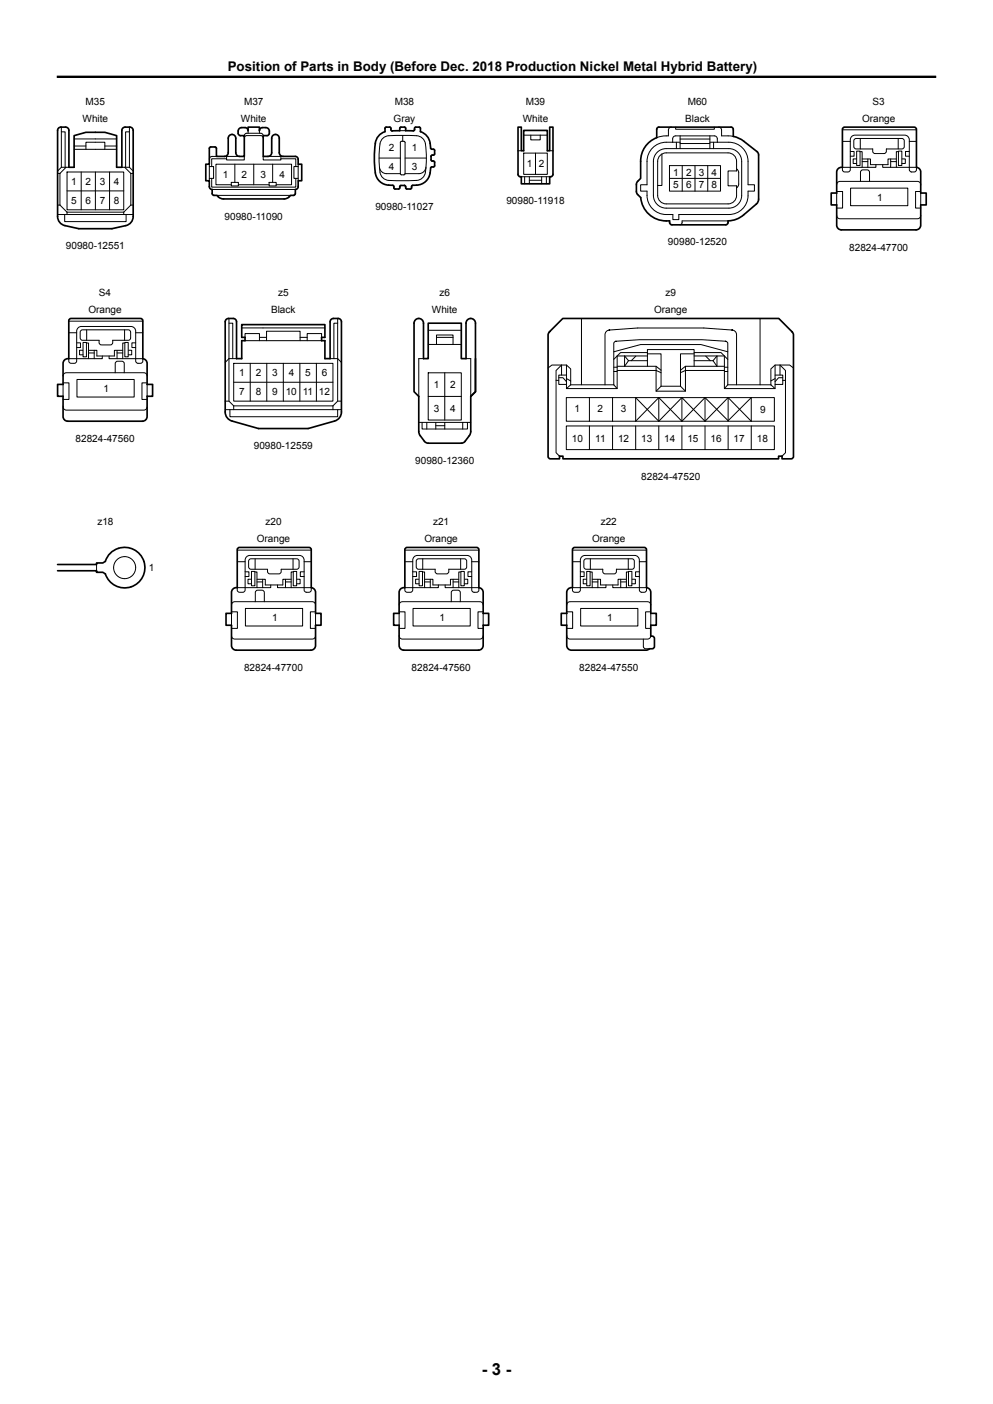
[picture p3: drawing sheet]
<svg xmlns="http://www.w3.org/2000/svg" width="210mm" height="297mm" viewBox="0 0 210 297" stroke-linecap="round" stroke-linejoin="round" font-family="sans-serif">
<g fill="none" stroke="#000" stroke-width=".35">
<path d="M12.4 27.1a1.97 1.97 0 0 1 2 0l.2 .5v7.8h1.1v-6.7l2.5-.7h4l2.5 .7v6.7h1.1v-7.8a.7 .7 0 0 1 .7-.7h1a.7 .7 0 0 1 .7 .7v18.2a1.98 1.98 0 0 1-1.6 1.9l-2.9 .7h-7l-3-.7a1.98 1.98 0 0 1-1.5-1.9v-18.2zM44.3 31.2l.3-.1h.9l.2 .1 .1 1.9h1.7a.8 .8 0 0 0 .8-.8v-3.1a.8 .8 0 0 1 .8-.8 .8 .8 0 0 1 .8 .8v3.1a.8 .8 0 0 0 .8 .8h1v-4.4h-.8a.9 .9 0 0 1-.5-1 .9 .9 0 0 1 .7-.7h.7a.65 .65 0 0 1 .7 .6v-.7h2.4v.7a.65 .65 0 0 1 .6-.6h.7a.9 .9 0 0 1 .8 .7 .9 .9 0 0 1-.5 1h-.8v4.4h1a.8 .8 0 0 0 .8-.8v-3.1a.8 .8 0 0 1 .8-.8 .8 .8 0 0 1 .8 .8v3.1a.8 .8 0 0 0 .8 .8h2.6a.6 .6 0 0 1 .6 .6v1h.7v3.5h-.7v1.3a.6 .6 0 0 1-.6 .6v.8l-.2 .4a1.16 1.16 0 0 0-1.4 .5l-.8 .3h-12.9l-.8-.3a1.16 1.16 0 0 0-1.3-.5l-.2-.4v-.8a.6 .6 0 0 1-.6-.6v-1.3h-.8v-3.5h.8zM82.9 27.7l-.2-.1-.1-.6-.9-.1-.3 .2v.8a3.1 3.1 0 0 0-2.1 3.2 20.4 20.4 0 0 0 .2 6.1 3.7 3.7 0 0 0 3.7 2.1l.2 .6 .1 .1 1-.1v-.4M82.9 27.7h.1M84.5 39.5h.1M85.5 39.2h-.2a.56 .56 0 0 0-.8 .3M85.5 39.2h.1M87.7 27.4l-.3 .3-1.6-.1-.1-.6-.9-.1-.3 .2v.5l-1.6 .1M87.7 27.4v-.4l1-.1 .2 .2v.8a3.4 3.4 0 0 1 2.2 3.4l.1 .2 .6 .1 .1 .2-.1 .9-.6 .2v.2M87.7 27.4h.1M91.2 33.1v.2a.56 .56 0 0 0 .2 .8M91.2 33.1h.1"/>
<path d="M91.4 34.1h.1M91.4 34.1h.4l.1 1-.2 .2-.5 .1a6.8 6.8 0 0 1-1 2.8 5.1 5.1 0 0 1-3.1 1.1l-.1 .6-1 .1-.1-.1-.2-.6-.2-.1M109.6 26.9h.7v5h.4v-4.3h5v4.3h.5v-5h.7v10a.55 .55 0 0 1-.7 .5v1.5h-5.9v-1.5a.55 .55 0 0 1-.7-.5zM139.1 27l15.5-.1 .4 .2 .1 .2v1.6l1.8 .7 3.4 2.7 .1 .5v9.3l-.1 .6-.3 .5-3.2 2.6-1.1 .6-1.7 .3a.6 .6 0 0 1-.5 .9h-11.4a.6 .6 0 0 1-.5-.9 5.5 5.5 0 0 1-6.1-4.9 1.61 1.61 0 0 1-.9-1.3v-1.5a1.61 1.61 0 0 1 .9-1.3 10.8 10.8 0 0 1 .5-5.9 5.3 5.3 0 0 1 2.9-2.7v-1.8zM178.2 27.1l.5-.2 14.9 .1 .2 .4v8a1 1 0 0 1 .9 1v4.4h1.2v2.5h-1.2v4.3a1 1 0 0 1-1 1h-15.8a1 1 0 0 1-1-1v-4.3h-1.1v-2.5h1.1v-4.4a1.03 1.03 0 0 1 1.3-1zM14.6 67.6l.4-.2h15l.2 .4v8.1a1 1 0 0 1 .9 1v4.4h1.2v2.5h-1.2v4.3a1 1 0 0 1-1 1h-15.8a1 1 0 0 1-1-1v-4.3h-1.1v-2.5h1.1v-4.4a1.03 1.03 0 0 1 1.2-1zM47.8 67.6a1.97 1.97 0 0 1 2 0l.2 .5v7.8h1.1v-3.8h.7v-.7h-.7v-2.7h17.6v2.7h-.7v.7h.7v3.8h1.1v-7.8a.7 .7 0 0 1 .7-.7h1a.7 .7 0 0 1 .7 .7v19a1.97 1.97 0 0 1-1.4 2l-5.6 1.6h-10.5l-5.6-1.6a1.97 1.97 0 0 1-1.5-2v-19zM87.9 67.7a1 1 0 0 1 1-.3 1 1 0 0 1 .7 1v7.5h1v-7.5h7v7.5h1v-7.5a1 1 0 0 1 1-1 1 1 0 0 1 1 1v14.5l-1 1v7.4a2.99 2.99 0 0 1-1.2 2.1l-.8 .4-7.3-.1a3.8 3.8 0 0 1-1.6-1.8l-.1-.6v-7.4l-1-1v-14.5zM100.6 75.9v7l-1 1M119 67.4h45.7l2.8 2.8 .3 .7-.1 25.9-.4 .3h-1.9v-.6h-.7v.6h-45.6v-.6h-.8v.6l-2.1-.1-.3-.4v-25.7l.3-.7zM12.2 119.4h8.2v-.3h1.3l.6-.3a4.3 4.3 0 0 1 6.6-2.2 4.3 4.3 0 0 1 0 6.9 4.3 4.3 0 0 1-6.6-2.1l-.6-.3h-1.3v-.4h-8.2M50.2 116l.5-.2 14.9 .1 .2 .4v8a1 1 0 0 1 .9 1v4.4h1.2v2.6h-1.2v4.2a1 1 0 0 1-1 1h-15.7a1 1 0 0 1-1-1v-4.2h-1.2v-2.6h1.2v-4.4a1.03 1.03 0 0 1 1.2-1z"/>
<path d="M85.7 116l.4-.2 14.9 .1 .3 .4v8a1 1 0 0 1 .9 1v4.4h1.1v2.6h-1.1v4.2a1 1 0 0 1-1 1h-15.8a1 1 0 0 1-1-1v-4.2h-1.2v-2.6h1.2v-4.4a1.03 1.03 0 0 1 1.2-1zM121.1 116l.5-.2 14.9 .1 .2 .4v8a1 1 0 0 1 .9 1v4.4h1.2v2.6h-1.2v2.3a.58 .58 0 0 1 .8 .5l-.1 1.9-.1 .2h-.9l-.4 .3h-16a1 1 0 0 1-1-1v-4.2h-1.2v-2.6h1.2v-4.4a1.03 1.03 0 0 1 1.2-1z"/>
</g>
<g fill="none" stroke="#000" stroke-width=".21">
<path d="M12.2 36.7h.5M12.7 36.7v6.7M13 27.9h.8v7.5M13 26.9v8.5M14 35.4l-1.3 1.3M14.2 36.4h12v8h-12zM14.6 35.4h-1.6l-.8 .8M15.7 29.4h9M15.7 31.6h9M15.7 30.9h2.5M17.2 36.4v8M18.2 31.6v-1.5h4v1.5"/>
<path d="M20.2 36.4v8M22.2 30.9h2.5M23.2 36.4v8M25.8 35.4h1.6l.8 .8M26.4 35.4l1.3 1.3M27.4 27.9h-.8v7.5M27.4 26.9v8.5M27.7 36.7h.5M27.7 36.7v6.7M44.3 35.2h.9v2.5h-.9M44.3 34.7v3.5M44.8 37.7v1.9h17.8v-1.9"/>
<path d="M45.8 33.1h-.9a.6 .6 0 0 0-.6 .6M47.5 33.1h3.2M47.9 33.6h-3.1v1.6M47.9 33.1v.7h3.8v-.7M48.9 39.1h-3.2v-4.4h16v4.4h-3.3M48.9 38.6h1.5v.7h-1.5zM49.7 34.7v3.9M50.4 39.1h6.5M51.7 28.7l.2-.4 .3-.1h3l.2 .1 .3 .4M52.5 27.6v.6M53.7 34.7v4.4M54.9 27.6v.6"/>
<path d="M55.7 29.2l-.1-.3-.4-.2h-3l-.5 .2v.3M55.7 33.1v.7h3.7v-.7M56.7 33.1h3.2M56.9 38.6h1.5v.7h-1.5zM57.7 34.7v3.9M59.4 33.6h3.2v1.6M63.1 35.2h-.9v2.5h.9M63.1 34.7v3.5M80.2 33.4h4.5M80.2 35.4a1.49 1.49 0 0 0 1.5 1.3h3M81 29.2a5 5 0 0 1 3.5-.6l2.8 .1a2.28 2.28 0 0 1 2.8 2.5 19.5 19.5 0 0 1-.2 5.7 2.24 2.24 0 0 1-2.6 1.3h-.7a20.4 20.4 0 0 1-5.2-.3 2.29 2.29 0 0 1-1.1-2.2 19.5 19.5 0 0 1 .2-5.7zM84.5 27.6h1.3"/>
<path d="M84.7 36.7v-6.6l.2-.2h.5l.3 .2v6.6M84.7 36.7l.2 .3h.5l.3-.3M85.2 28.6v1.3M85.7 33.4h4.5M90.1 35.4a1.49 1.49 0 0 1-1.5 1.3h-2.9M109.6 31.9h.7M110.3 37.4h5.9M110.7 32.4h5v4.5h-5zM110.7 28.6h5M110.9 37.4v1.5M111.9 37.4v1.5M111.9 38.1h2.6"/>
<path d="M112.2 28.6v1h2v-1M113.2 32.4v4.5M114.5 37.4v1.5M115.5 37.4v1.5M116.2 31.9h.7M138.8 32.4a2.69 2.69 0 0 1 2.1-1h13.3a2.7 2.7 0 0 1 2.7 2.7v7.2a2.7 2.7 0 0 1-2.7 2.7h-13.3a2.7 2.7 0 0 1-2.7-2.7v-7.2l.1-.6zM139.6 32.9l.8-.5 .5-.1h13.1a1.8 1.8 0 0 1 1.8 1.8v2.1h-1.8v3.1h1.8a3.5 3.5 0 0 1-.6 3.3l-.7 .5h-.5h-13.1a1.8 1.8 0 0 1-1.8-1.8v-7.2v-.4zM140 32.6v6.6h-.9M141.6 35h10.8v5.4h-10.8zM141.6 37.7h10.8M142 26.9a.63 .63 0 0 0-.6 .6v1.2l-1.3 .1-1.2 .3M142.3 30.1v-.7a.63 .63 0 0 1 .6-.7h8.2a.63 .63 0 0 1 .6 .7v.7"/>
<path d="M142.9 26.9v.4h8.2v-.4M143 30.1v1.3M143.8 30.1h-2.9a4 4 0 0 0-4.1 4v5h-1.3v1.3h1.3a4.2 4.2 0 0 0 4.1 5h1.4v1.1h1.3v-1.1h10.6a4.2 4.2 0 0 0 4-5h1.3v-1.3h-1.3v-5a4 4 0 0 0-4-4h-4.1M143.8 29.4h6.3M143.8 30.4h6.3M143.8 28.7v2.7M144.3 35v5.4M147 35v5.4M149.7 35v5.4M150.1 28.7v2.7M150.9 30.1v1.3M152 26.9a.63 .63 0 0 1 .6 .6v1.2l2.5 .2"/>
<path d="M155.8 35.7l.3 .4 .1 .4v2.7l-.4 .6M176.9 39.1a.7 .7 0 0 1 .7-.7h16.4a.7 .7 0 0 1 .7 .7M178.2 29.9h1.6M178.2 27.5h15.6M179.8 32h.8v1h-.8M179.9 39.8h12.1v3.7h-12.1zM180.6 29.5l.5-.2h9.6l.5 .2v1.5v.3l-.5 .2h-3.3v.7l-.5 .3h-1.8l-.5-.3v-.7l-3.8-.1-.2-.4zM181.1 33.6h-.7v1h.8M181.2 32h.7v3h-.7zM181.9 32.1h.4v3.3M181.9 29.3v2.2M182 38.4v-2v-.2l.5-.3h.9l.4 .3 .1 2.2"/>
<path d="M182.3 33.6h1.8v1.2h3.7v-1.2h1.8M182.3 34.2h1.2M183.5 33.6v1.8M185.2 34.8v.6h-7v.7l.5 .3h.6l.3-.1 .2-.4v-6.3a1 1 0 0 1 1-1h10.5a1 1 0 0 1 1 1v6.3l.2 .4 .3 .1M186.7 34.8v.6h7.1l-.1 .7-.4 .3h-.5M188.4 33.6v1.8M188.4 34.2h1.2M190 29.3v2.2M190 32h.7v3h-.7zM190 32.1h-.4v3.3M190.8 33.6h.7v1h-.8M192.3 32h-.8v1h.8"/>
<path d="M192.3 29.9h1.5M12.2 45.4h16M12.2 43.4h.5M12.7 43.4l1.5 1.5M13.7 45.4v1.5h13v-1.5M14.2 40.4h12M14.2 44.9h12M14.2 44.9v.5M26.2 44.9v.5M27.7 43.4h.5M27.7 43.4l-1.5 1.5M44.9 40.1h17.6"/>
<path d="M45.9 41.3h15.6M154 46.7h-9.7a.6 .6 0 0 1-.5 .9M176.9 45.5v.1a.7 .7 0 0 0 .7 .7h16.4a.7 .7 0 0 0 .7-.7M176.9 40.5h1.3v3.5h-1.3M176.9 40.8v2.5M194.7 40.5h-1.1v3.5h1.1M194.7 40.8v2.5M13.3 79.5a.7 .7 0 0 1 .7-.7h16.4a.7 .7 0 0 1 .7 .7M14.5 70.4h1.7M14.5 67.9h15.7M16.2 72.5h.8v1h-.8M17.5 74.1h-.7v1h.8"/>
<path d="M17.6 72.4h.7v3.1h-.7zM18.3 72.6h.4v3.3M18.3 69.8v2.2M18.7 74.1h1.8v1.2h3.7v-1.2h1.8M18.7 74.7h1.2M19.9 74.1v1.8M21 72v.7l.5 .3 2.1-.1 .2-.4v-.5M21.6 75.3v.6h-7.1l.1 .7 .4 .3h.7l.3-.1 .2-.4v-6.3a1 1 0 0 1 1-1h10.5a1 1 0 0 1 1 1l.1 6.5a.99 .99 0 0 0 1.3 0l.1-.7h-7.1v-.6M23.8 72l3.6-.1 .2-.4v-1.5l-.5-.2h-9.6l-.5 .2v1.5l.2 .4 3.8 .1M24.4 78.8v-1.9l.2-.4 .3-.1h.9l.4 .3 .1 2.1M24.8 74.1v1.8M24.8 74.7h1.2"/>
<path d="M26.3 69.8v2.2M26.4 72.4h.7v3.1h-.7zM26.4 72.6h-.4v3.3M27.2 74.1h.7v1h-.8M28.7 72.5h-.8v1h.8M28.7 70.4h1.5M48.4 68.4h.8v7.5M48.4 67.4v17.5l1 1M49.4 76.9h21v8h-21zM50 75.9h-1.6l-.8 .8M51.1 69.4h17.6M51.8 71.4v-.8h3.1v1.5"/>
<path d="M51.8 72.1h16.2M52.9 76.9v8M54.9 71.4h1.5M56.4 72.1v-2h7.1v2M56.4 76.9v8M59.9 76.9v8M63.4 76.9v8M63.5 71.4h1.5M66.9 76.9v8M68 71.4v-.8h-3v1.5M69.8 75.9h1.6l.8 .8M71.4 68.4h-.8v7.5"/>
<path d="M71.4 67.4v17.5l-1 1M89.6 75.9h-1v8M90.6 78.9h7v10h-7zM90.6 72.9h7M90.6 69.9h7M92.3 72.9v-2h3.5v2M92.3 71.4h3.5M94.1 78.9v10M98.6 75.9h1v8M115.9 77.8l.8-.6h3.1l.9 .8v3.4M118.2 79.9h.9l.7 .8M118.8 79.3v-2.1l-1.2 1.2v17.4l.7 .7"/>
<path d="M119.8 79.3h-1.6v2h1.6M123 67.4v14M129.8 74.4l5.7-1.5h12.7l5.7 1.5M129.8 77.7h.7M129.8 78.6h.7M130.5 77.5h8.3l1 .8M130.5 78.4h8.3l1 .4M132.1 75.3l.8 1-.8 1.2zM132.9 76.3h4M134.5 75.3l-1 1M136.9 74.6h-5.7l-1.4 1.4M136.9 75.3h-6.4v6.9h-10.7v-5"/>
<path d="M136.9 74.9h2.9v6.8M136.9 77.5v-3.5h9.9v3.5M138.8 77.5v5.3h6.2v-5.3M146.8 74.6h5.7l1.4 1.4M146.8 75.3h6.4v6.9h10.7v-5M146.8 74.9h-2.9v6.8M146.8 76.3h4M149.2 75.3l1 1M151.6 75.3v2.2l-.8-1.2zM153.2 78.4h-8.2l-1.1 .4M153.2 77.7h.7M153.2 78.6h.7"/>
<path d="M153.2 77.5h-8.2l-1.1 .8M160.7 67.4v14M163.9 79.3h1.6v2h-1.6M165 79.3v-2.1l1.1 1.2v17.4l-.7 .7M165.5 79.9h-.8l-.8 .8M167.8 77.8l-.8-.6h-3.1l-.9 .8v3.4M13.3 86v.1a.7 .7 0 0 0 .7 .7h16.4a.7 .7 0 0 0 .7-.7M13.3 81h1.3v3.5h-1.3M13.3 81.3v2.5M16.3 80.3h12.1v3.7h-12.1zM31.1 81h-1.1v3.5h1.1M31.1 81.3v2.5"/>
<path d="M47.6 86.7h24.6M47.6 84.9h.8M48.6 86.7v1.5h22.8v-1.5M49.4 80.9h21M49.4 85.9h21M49.4 85.9v.8M70.4 85.9v.8M71.4 84.9h.8M88.6 89.4h11M89.3 89.4v1.4h9.6v-1.4M90.3 89.4v1.4M90.6 83.9h7"/>
<path d="M92.2 89.4v1.4M92.2 90.1h1.9M94.1 89.4v1.4M97.9 89.4v1.4M117.6 80.5h.6M119.8 84.1h44v5h-44zM119.8 90.1h44v5h-44zM119.8 80.1l.9 .5M120.7 81.4l-.9 .8M120.7 81.4h9.1M124.7 84.1v5M124.7 90.1v5"/>
<path d="M127.9 81.4v-10.6a1 1 0 0 1 1-1h-.1l6.1-.4h13.9l6.1 .4h-.1a1 1 0 0 1 1 1v10.6M129.5 84.1v5M129.5 90.1v5M129.8 81.4l.1-9 .3-.2 5-.3h13.3l5.2 .4 .2 .4v8.7M129.8 81.4l.7 .8M134.4 90.1v5M139.3 84.1l-4.9 5v-5l4.9 5M139.3 84.1v5M139.3 90.1v5M139.3 84.1l4.9 5M139.8 81.7l-1 1.1M139.8 81.7h4.1"/>
<path d="M143.9 81.7l1.1 1.1M144.2 84.1v5M144.2 90.1v5M144.2 84.1l-4.9 5M144.2 84.1l4.9 5M149.1 84.1v5M149.1 90.1v5M149.1 84.1l4.9 4.9 4.9-4.9v5l-4.9-5M149.1 84.1l-4.9 5M153.9 81.4l-.7 .8M153.9 81.4h9.1M154 84.1v5"/>
<path d="M154 90.1v5M154 84.1l-4.9 5M158.9 90.1v5M163 81.4l.9 .8M163.9 80.1l-.9 .5M165.5 80.5h.6M20.4 119.4v1.3M50.2 118.8h1.6M50.2 116.4h15.6M52.6 118.5l.5-.3h9.7l.4 .3 .1 1.4-.1 .3-.4 .2h-3.3l-.1 .7-.4 .3h-1.9l-.5-.3v-.7h-3.8l-.2-.5zM54 118.2v2.2M62 118.2v2.2"/>
<path d="M64.3 118.8h1.5M85.6 118.8h1.7M85.6 116.4h15.7M89.4 118.2v2.2M97.4 118.2v2.2M99.8 118.8h1.5M121.1 118.8h1.6M121.1 116.4h15.6M124.8 118.2v2.2M132.9 118.2v2.2M135.2 118.8h1.5M49 134.4v.1a.7 .7 0 0 0 .7 .7h16.3a.7 .7 0 0 0 .7-.7"/>
<path d="M49 128a.7 .7 0 0 1 .7-.7h16.3a.7 .7 0 0 1 .7 .7M49 129.4h1.2v3.5h-1.2M49 129.7v2.6M51.8 121h.8v1h-.8M51.9 128.7h12.1v3.7h-12.1zM53.1 122.5h-.7v1h.8M53.2 120.9h.7v3h-.7zM53.9 121h.4v3.3M54 127.3v-2l.2-.4 .3-.1h.9l.4 .3 .1 2.2M54.3 122.5h1.8v1.2h3.7v-1.2h1.8M54.3 123.1h1.2M55.5 122.5v1.8"/>
<path d="M57.3 123.7v.6h-7.1v.8l.5 .2h.6l.3-.1 .2-.4v-6.3a1 1 0 0 1 1-1h10.5a1 1 0 0 1 1 1l.1 6.5a.99 .99 0 0 0 1.4 .1v-.8h-7.1v-.6M60.4 122.5v1.8M60.4 123.1h1.2M62 120.9h.7v3h-.7zM62 121h-.4v3.3M62.8 122.5h.7v1h-.8M64.3 121h-.8v1h.8M66.7 129.4h-1.1v3.5h1.1M66.7 129.7v2.6M84.4 134.4v.1a.7 .7 0 0 0 .7 .7h16.4a.7 .7 0 0 0 .7-.7M84.4 128a.7 .7 0 0 1 .7-.7h16.4a.7 .7 0 0 1 .7 .7M84.4 129.4h1.3v3.5h-1.3"/>
<path d="M84.4 129.7v2.6M87.3 121h.8v1h-.8M87.3 128.7h12.1v3.7h-12.1zM88.6 122.5h-.7v1h.7M88.6 120.9h.7v3h-.7zM89.3 121h.5v3.3M89.8 122.5h1.8v1.2h3.7v-1.2h1.7M89.8 123.1h1.2M91 122.5v1.8M92 120.4l.1 .7 .4 .3 2.2-.1 .2-.4v-.5M92.7 123.7v.6h-7.1l.1 .8 .4 .2h.7l.2-.1 .3-.4v-6.3a1 1 0 0 1 1-1h10.5a1 1 0 0 1 1 1v6.5a.99 .99 0 0 0 1.4 .1l.1-.8h-7.2v-.6M94.9 120.4h3.6l.2-.5-.1-1.4-.4-.3h-9.7l-.4 .3-.1 1.4 .3 .5h3.7"/>
<path d="M95.4 127.3v-2l.3-.4 .2-.1h.9l.5 .3v2.2M95.8 123.1h1.2M95.8 122.5v1.8M97.5 120.9h.7v3h-.7zM97.5 121h-.5v3.3M98.3 122.5h.6v1h-.7M99.8 121h-.8v1h.8M102.2 129.4h-1.1v3.5h1.1M102.2 129.7v2.6M119.9 134.4v.1a.7 .7 0 0 0 .7 .7h16.3a.7 .7 0 0 0 .7-.7M119.9 128a.7 .7 0 0 1 .7-.7h16.3a.7 .7 0 0 1 .7 .7M119.9 129.4h1.2v3.5h-1.2"/>
<path d="M119.9 129.7v2.6M122.7 121h.8v1h-.8M122.8 128.7h12.1v3.7h-12.1zM124 122.5h-.7v1h.8M124.1 120.9h.7v3h-.7zM124.8 121h.4v3.3M125.2 122.5h1.8v1.2h3.7v-1.2h1.8M125.2 123.1h1.2M126.4 122.5v1.8M127.5 120.4v.7l.5 .3 2.1-.1 .3-.4v-.5M128.1 123.7v.6h-7v.8l.5 .2h.6l.3-.1 .2-.4v-6.3a1 1 0 0 1 1-1h10.5a1 1 0 0 1 1 1l.1 6.5a.99 .99 0 0 0 1.4 .1v-.8h-7.1v-.6M130.4 120.4h3.5l.2-.5v-1.4l-.5-.3h-9.6l-.5 .3v1.4l.2 .5h3.8"/>
<path d="M131.3 123.1h1.2M131.3 122.5v1.8M132.9 120.9h.7v3h-.7zM132.9 121h-.4v3.3M133.7 122.5h.7v1h-.8M135.2 121h-.8v1h.8M136.1 135.2v1.8l.5 .2h.7M137.6 129.4h-1.1v3.5h1.1M137.6 129.7v2.6"/>
<circle cx="26.4" cy="120.1" r="2.33"/>
</g>
<path d="M12 16.2h186" fill="none" stroke="#000" stroke-width=".5"/>
<text font-size="3.5" x="101.9" y="290.9">- 3 -</text>
<text font-size="2.8" x="48.2" y="15.1">Position of Parts in Body (Before Dec. 2018 Production Nickel Metal Hybrid Battery)</text>
<g font-size="2.1">
<text x="18.1" y="22.2">M35</text>
<text x="51.6" y="22.2">M37</text>
<text x="83.5" y="22.2">M38</text>
<text x="111.2" y="22.2">M39</text>
<text x="145.4" y="22.2">M60</text>
<text x="184.5" y="22.2">S3</text>
<text x="17.5" y="25.7">White</text>
<text x="51" y="25.7">White</text>
<text x="83.2" y="25.7">Gray</text>
<text x="110.5" y="25.7">White</text>
<text x="144.9" y="25.7">Black</text>
<text x="182.3" y="25.7">Orange</text>
<text x="82.2" y="31.9">2</text>
<text x="82.2" y="35.9">4</text>
<text x="87.1" y="31.9">1</text>
<text x="87.1" y="35.9">3</text>
<text x="111.4" y="35.4">1</text>
<text x="114" y="35.4">2</text>
<text x="15.1" y="39.1">1</text>
<text x="18.1" y="39.1">2</text>
<text x="21.1" y="39.1">3</text>
<text x="24.1" y="39.1">4</text>
<text x="47.1" y="37.7">1</text>
<text x="51.1" y="37.7">2</text>
<text x="55.1" y="37.7">3</text>
<text x="59.1" y="37.7">4</text>
<text x="142.4" y="37.1">1</text>
<text x="142.4" y="39.8">5</text>
<text x="145.1" y="37.1">2</text>
<text x="145.1" y="39.8">6</text>
<text x="147.8" y="37.1">3</text>
<text x="147.8" y="39.8">7</text>
<text x="150.5" y="37.1">4</text>
<text x="150.5" y="39.8">8</text>
<text x="15.1" y="43.1">5</text>
<text x="18.1" y="43.1">6</text>
<text x="21.1" y="43.1">7</text>
<text x="24.1" y="43.1">8</text>
<text x="47.5" y="46.5">90980-11090</text>
<text x="79.4" y="44.4">90980-11027</text>
<text x="107.1" y="43.3">90980-11918</text>
<text x="185.5" y="42.5">1</text>
<text x="13.9" y="52.8">90980-12551</text>
<text x="141.3" y="51.9">90980-12520</text>
<text x="179.6" y="53">82824-47700</text>
<text x="20.9" y="62.7">S4</text>
<text x="58.8" y="62.7">z5</text>
<text x="92.9" y="62.7">z6</text>
<text x="140.7" y="62.7">z9</text>
<text x="18.7" y="66.2">Orange</text>
<text x="57.3" y="66.2">Black</text>
<text x="91.4" y="66.2">White</text>
<text x="138.3" y="66.2">Orange</text>
<text x="21.9" y="82.9">1</text>
<text x="50.6" y="83.6">7</text>
<text x="50.6" y="79.6">1</text>
<text x="54.1" y="83.6">8</text>
<text x="54.1" y="79.6">2</text>
<text x="57.6" y="79.6">3</text>
<text x="57.6" y="83.6">9</text>
<text x="60.4" y="83.6">10</text>
<text x="61.1" y="79.6">4</text>
<text x="64" y="83.6">11</text>
<text x="64.6" y="79.6">5</text>
<text x="67.4" y="83.6">12</text>
<text x="68.1" y="79.6">6</text>
<text x="91.7" y="82.1">1</text>
<text x="95.2" y="82.1">2</text>
<text x="91.7" y="87.1">3</text>
<text x="95.2" y="87.1">4</text>
<text x="121.5" y="87.2">1</text>
<text x="126.4" y="87.2">2</text>
<text x="131.3" y="87.2">3</text>
<text x="160.8" y="87.3">9</text>
<text x="16" y="93.5">82824-47560</text>
<text x="53.7" y="95">90980-12559</text>
<text x="120.9" y="93.4">10</text>
<text x="125.9" y="93.4">11</text>
<text x="130.7" y="93.4">12</text>
<text x="135.6" y="93.4">13</text>
<text x="140.5" y="93.4">14</text>
<text x="145.4" y="93.4">15</text>
<text x="150.3" y="93.4">16</text>
<text x="155.2" y="93.4">17</text>
<text x="160" y="93.4">18</text>
<text x="87.8" y="98.1">90980-12360</text>
<text x="135.6" y="101.4">82824-47520</text>
<text x="20.6" y="111.1">z18</text>
<text x="56.1" y="111.1">z20</text>
<text x="91.6" y="111.1">z21</text>
<text x="127" y="111.1">z22</text>
<text x="54.3" y="114.6">Orange</text>
<text x="89.8" y="114.6">Orange</text>
<text x="125.2" y="114.6">Orange</text>
<text x="31.4" y="120.9">1</text>
<text x="57.5" y="131.4">1</text>
<text x="93" y="131.4">1</text>
<text x="128.4" y="131.4">1</text>
<text x="51.6" y="141.9">82824-47700</text>
<text x="87.1" y="141.9">82824-47560</text>
<text x="122.5" y="141.9">82824-47550</text>
</g>
</svg>
